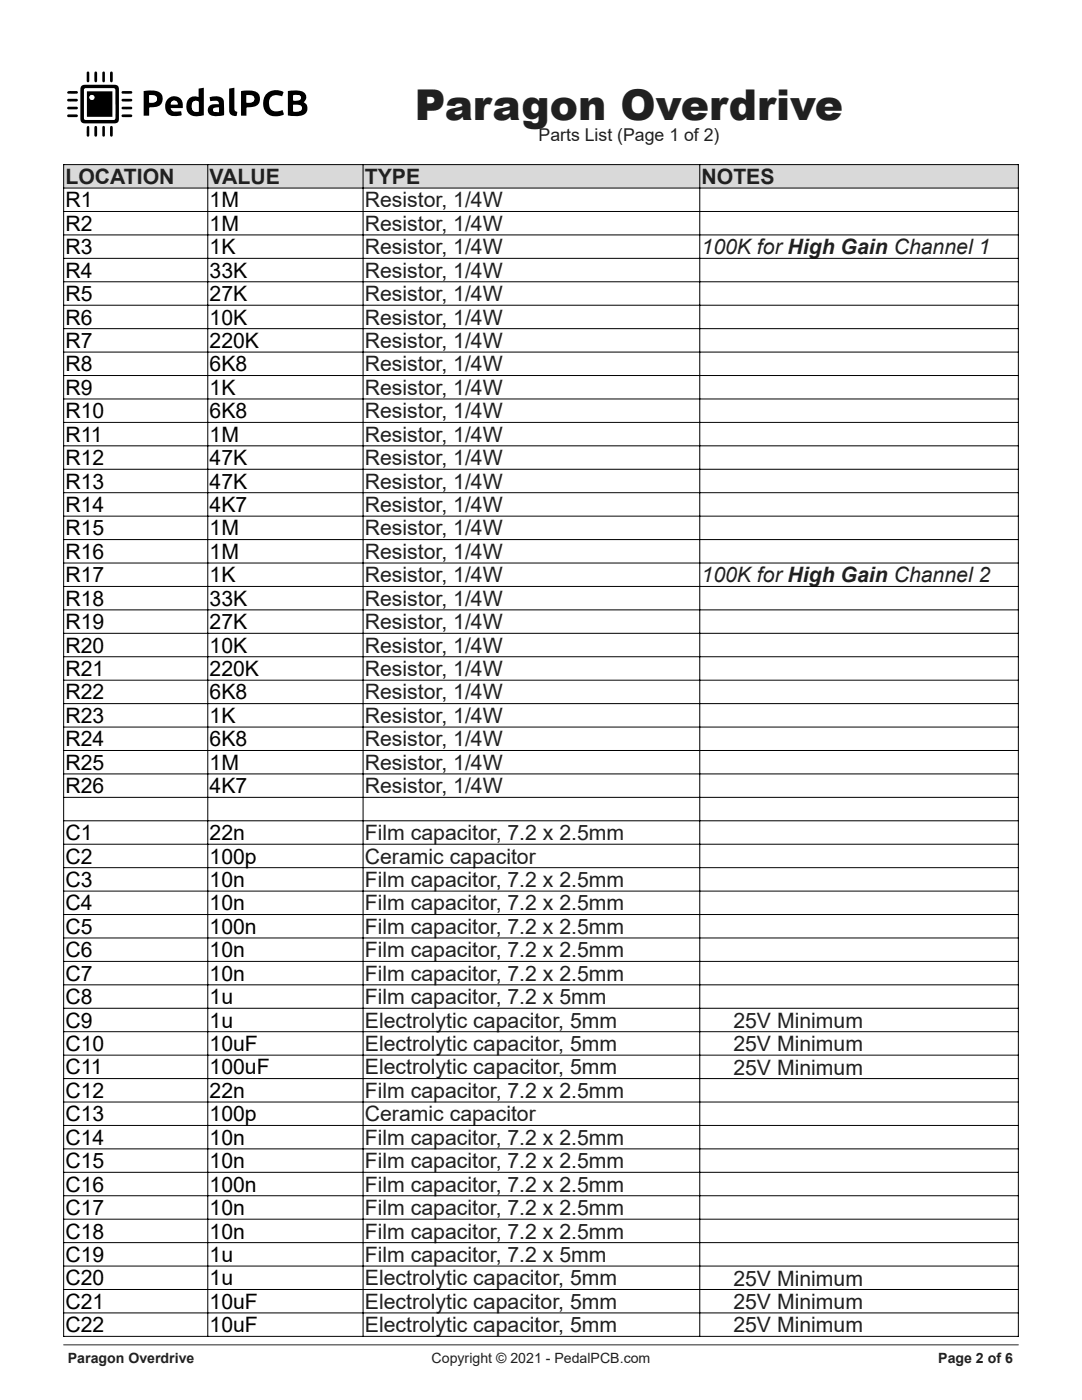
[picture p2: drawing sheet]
<svg xmlns="http://www.w3.org/2000/svg" width="216mm" height="279mm" viewBox="0 0 216 279" stroke-linecap="round" stroke-linejoin="round" font-family="sans-serif">
<path d="M12.7 268.4h190.5" fill="none" stroke="#231f20" stroke-width=".2"/>
<path d="M12.7 12.7v16.4h49.3v-16.4zM16.3 17.1a3.5 3.5 0 0 0-.3 2.2v3a3.4 3.4 0 0 0 .3 2.1 3.5 3.5 0 0 0 2.1 .2h3a3.5 3.5 0 0 0 2.1-.2l.2-.7v-5.4a.99 .99 0 0 0-.9-1.4h-4.4a3.5 3.5 0 0 0-2.1 .2zM57.4 18.2v4.8l1.6 .2a1.84 1.84 0 0 0 2.3-1.7 1.09 1.09 0 0 0-.7-1.1 1.31 1.31 0 0 0 .4-1.5 1.31 1.31 0 0 0-1.4-.8zM39.6 17.7v1.7a1.77 1.77 0 0 0-1.9 .3 1.77 1.77 0 0 0-.5 1.8 1.92 1.92 0 0 0 2.5 1.7l1-.2v-5.5zM28.7 18.2v4.9h1.1v-1.6l.2-.1a1.92 1.92 0 0 0 2.5-1.9 1.67 1.67 0 0 0-1.9-1.4zM48.1 18.2v4.9h1.1v-1.6a4.5 4.5 0 0 0 2.2-.6 1.7 1.7 0 0 0 .3-2 1.7 1.7 0 0 0-1.8-.8zM53.1 18.8a2.66 2.66 0 0 0-.3 3.2 2.66 2.66 0 0 0 3 1.2l.9-.4-.3-.8a1.79 1.79 0 0 1-2.6-.6l-.1-.3a1.58 1.58 0 0 1 .5-1.8 1.58 1.58 0 0 1 1.8-.1h.3l.3-.8a2.76 2.76 0 0 0-3.5 .4zM33.6 19.7a2.03 2.03 0 0 0-.4 2.5 2.03 2.03 0 0 0 2.4 .9l.6-.1-.1-.8-.9 .1a.86 .86 0 0 1-1.1-.7h2.4a1.78 1.78 0 0 0-.7-2.1 1.78 1.78 0 0 0-2.2 .2zM41.8 19.4l.2 .8 .8-.1a.64 .64 0 0 1 .9 .7 1.94 1.94 0 0 0-2.2 .8 1.21 1.21 0 0 0 1.4 1.6l1.8-.2v-2.2a1.44 1.44 0 0 0-2-1.6zM45.7 17.7v3.8a1.19 1.19 0 0 0 .3 1.3 1.19 1.19 0 0 0 1.2 .3l.2-.8a.59 .59 0 0 1-.6-.7v-4.1zM13.4 19.8v.3l.3 .2h1.5l.3-.3-.3-.3zM24.3 19.8v.3l.3 .2h1.5l.3-.3-.3-.3zM13.4 23v.3l.3 .1h1.5l.3-.3-.3-.3zM24.3 22.9v.4l.3 .1h1.5l.3-.3-.3-.3zM18.9 25.2l-.1 1.8 .3 .3 .2-.1 .1-.2v-1.5l-.1-.3zM18.9 14.3l-.1 1.8 .3 .3 .3-.3v-1.5l-.1-.3zM24.3 18.3v.3l.2 .1h1.6l.3-.3-.3-.2zM24.3 21.4v.3l.2 .1h1.6l.3-.3-.3-.2zM22.1 14.3l-.1 1.8 .2 .3 .3-.3v-1.5l-.1-.3zM22.1 25.2l-.1 1.8 .2 .3 .3-.3v-1.6l-.1-.2zM13.4 21.4v.3l.3 .1h1.5l.3-.2-.3-.3zM13.5 18.3l-.1 .3 .3 .1h1.5l.3-.3-.3-.2zM20.5 14.3l-.1 1.8 .3 .3 .2-.3v-1.5l-.1-.3zM17.4 25.2l-.1 1.8 .3 .3 .2-.3v-1.6l-.1-.2zM17.4 14.3l-.1 1.8 .3 .3 .2-.3v-1.5l-.1-.3zM20.5 25.2l-.1 1.8 .3 .3 .2-.3v-1.6l-.1-.2z" fill-rule="evenodd" fill="#fff"/>
<g fill="#000">
<path d="M13.5 18.3l1.7-.1 .3 .2-.3 .3h-1.5l-.3-.1z" fill-rule="evenodd"/>
<path d="M17.4 14.3h.3l.1 .3v1.5l-.2 .3-.3-.3z" fill-rule="evenodd"/>
<path d="M18.9 14.3h.4l.1 .3v1.5l-.3 .3-.3-.3z" fill-rule="evenodd"/>
<path d="M20.5 14.3h.3l.1 .3v1.5l-.2 .3-.3-.3z" fill-rule="evenodd"/>
<path d="M22.1 14.3h.3l.1 .3v1.5l-.3 .3-.2-.3z" fill-rule="evenodd"/>
<path d="M24.3 19.8l1.8-.1 .3 .3-.3 .3h-1.5l-.3-.2z" fill-rule="evenodd"/>
<path d="M24.3 18.3l1.8-.1 .3 .2-.3 .3h-1.6l-.2-.1z" fill-rule="evenodd"/>
<path d="M28.7 18.2l.2-.1a5.1 5.1 0 0 1 3 .4 1.71 1.71 0 0 1 .4 2 1.71 1.71 0 0 1-2 .9l-.5 .1v1.6h-1.1zM29.8 19v1.5a1.44 1.44 0 0 0 1.5-.5 .77 .77 0 0 0-.2-.8 .77 .77 0 0 0-.8-.2z" fill-rule="evenodd"/>
<path d="M39.6 17.7l1.1-.2v5.5a2.72 2.72 0 0 1-3.3-.7 2.21 2.21 0 0 1 1-3l1.2 .1zM38.5 20.3a1.19 1.19 0 0 0 .6 2h.5v-2a.78 .78 0 0 0-1.1 0z" fill-rule="evenodd"/>
<path d="M45.7 17.7l1.1-.2v4.1a.59 .59 0 0 0 .6 .7l-.2 .8a1.19 1.19 0 0 1-1.2-.3 1.19 1.19 0 0 1-.3-1.3z" fill-rule="evenodd"/>
<path d="M48.1 18.2l.2-.1a4.9 4.9 0 0 1 3.2 .5 1.7 1.7 0 0 1 .2 2 1.7 1.7 0 0 1-1.8 .8l-.7 .1v1.6h-1.1zM49.2 19v1.5a1.06 1.06 0 0 0 1.5-1 1.38 1.38 0 0 0-1.5-.5z" fill-rule="evenodd"/>
<path d="M57.4 18.2l1.7-.2a1.65 1.65 0 0 1 2 1.4l-.1 .4-.4 .6a1.41 1.41 0 0 1 .7 1.6 1.41 1.41 0 0 1-1.3 1.1l-1 .1-1.6-.2zM58.5 20.9v1.3l.7 .1a.74 .74 0 0 0 .9-.3 .74 .74 0 0 0 0-.9l-.6-.2zM58.6 19l-.1 .9a1.42 1.42 0 0 0 1.5-.2 .67 .67 0 0 0-.2-.7 .67 .67 0 0 0-.7-.1z" fill-rule="evenodd"/>
<path d="M13.4 21.4l1.8-.1 .3 .3-.3 .2h-1.5l-.3-.1z" fill-rule="evenodd"/>
<path d="M13.4 23l1.8-.2 .3 .3-.3 .3h-1.5l-.3-.1z" fill-rule="evenodd"/>
<path d="M13.4 19.8l1.8-.1 .3 .3-.3 .3h-1.5l-.3-.2z" fill-rule="evenodd"/>
<path d="M17.4 25.2h.3l.1 .2v1.6l-.2 .3-.3-.3z" fill-rule="evenodd"/>
<path d="M18.9 25.2h.4l.1 .3v1.5l-.1 .2-.2 .1-.3-.3z" fill-rule="evenodd"/>
<path d="M20.5 25.2h.3l.1 .2v1.6l-.2 .3-.3-.3z" fill-rule="evenodd"/>
<path d="M22.1 25.2h.3l.1 .2v1.6l-.3 .3-.2-.3z" fill-rule="evenodd"/>
<path d="M16.3 17.1a3.5 3.5 0 0 1 2.1-.2h3a3.6 3.6 0 0 1 2.1 .2l.2 .7v5.4a.99 .99 0 0 1-.9 1.4h-4.4a3.5 3.5 0 0 1-2.1-.2 3.4 3.4 0 0 1-.3-2.1v-3a3.5 3.5 0 0 1 .3-2.2zM16.9 17.7l-.1 .3v5.8l.4 .1h5.6l.2-.3v-5.8l-.4-.2z" fill-rule="evenodd"/>
<path d="M24.3 21.4l1.8-.1 .3 .2-.3 .3h-1.6l-.2-.1z" fill-rule="evenodd"/>
<path d="M24.3 22.9l1.8-.1 .3 .3-.3 .3h-1.5l-.3-.1z" fill-rule="evenodd"/>
<path d="M33.6 19.7a1.78 1.78 0 0 1 2.2-.2 1.78 1.78 0 0 1 .7 2.1h-2.4a1 1 0 0 0 1.4 .7l.6-.1 .1 .7a2.8 2.8 0 0 1-2.8-.3 2.32 2.32 0 0 1 .2-2.9zM34.2 20.3l-.1 .5h1.4a.7 .7 0 0 0-.5-.7 .7 .7 0 0 0-.8 .2z" fill-rule="evenodd"/>
<path d="M41.8 19.4a2.18 2.18 0 0 1 2.8 .6l.1 3a3.7 3.7 0 0 1-2.9-.2 1.24 1.24 0 0 1-.1-1.5 1.24 1.24 0 0 1 1.4-.5h.6a.74 .74 0 0 0-.4-.7 .74 .74 0 0 0-.8 0l-.5 .1zM42.6 21.6l-.1 .1a.41 .41 0 0 0 .3 .6l.9 .1v-.9z" fill-rule="evenodd"/>
<path d="M53.1 18.8a2.76 2.76 0 0 1 3.5-.4l-.3 .8h-.3a1.67 1.67 0 0 0-2.3 .7 1.67 1.67 0 0 0 .9 2.3h.7l1.1-.2 .3 .8a2.7 2.7 0 0 1-4.1-1.5v-1.3z" fill-rule="evenodd"/>
</g>
<g fill="#fff">
<path d="M16.9 17.7l5.7-.1 .4 .2v5.8l-.2 .3h-5.6l-.4-.1v-5.8zM17.3 18.2v5.1h5.1v-5.1z" fill-rule="evenodd"/>
<path d="M58.5 20.9h.7a.74 .74 0 0 1 .8 .2 .74 .74 0 0 1 .1 .9l-.5 .2h-1.1z" fill-rule="evenodd"/>
<path d="M58.6 19l.5-.1a.64 .64 0 0 1 .7 .2 .64 .64 0 0 1 .1 .8l-1.4 .1z" fill-rule="evenodd"/>
<path d="M38.5 20.3a.72 .72 0 0 1 1.1 .1v1.9a1.03 1.03 0 0 1-1.1-.2 1.03 1.03 0 0 1-.2-1.1z" fill-rule="evenodd"/>
<path d="M29.8 19h.5a.78 .78 0 0 1 1 .8 .78 .78 0 0 1-1.1 .7h-.4z" fill-rule="evenodd"/>
<path d="M49.2 19h.5a.79 .79 0 0 1 1 .8 .79 .79 0 0 1-1 .7h-.5z" fill-rule="evenodd"/>
<path d="M34.2 20.3a.7 .7 0 0 1 .8-.2 .7 .7 0 0 1 .5 .7h-1.4z" fill-rule="evenodd"/>
<path d="M42.6 21.6l1.1-.1v.9l-.9-.1a.42 .42 0 0 1-.3-.3 .42 .42 0 0 1 .1-.4z" fill-rule="evenodd"/>
</g>
<path d="M17.3 18.2v5.1h5.1v-5.1zM17.9 19.4a.49 .49 0 0 0 .9 0 .49 .49 0 0 0-.9 0z" fill-rule="evenodd" fill="#000"/>
<circle cx="18.3" cy="19.4" r=".49" fill="#fff"/>
<path d="M12.7 32.9h190.5v4.6h-190.5z" fill-rule="evenodd" fill="#d9d9d9"/>
<g fill="none" stroke="#000" stroke-width=".2">
<path d="M12.7 32.8v234M12.7 32.9h190.5M12.7 37.5h190.5M41.5 32.9v233.8M72.4 32.9v233.8M139.6 32.9v233.8M203.2 32.8v234M12.7 42.2h190.5M12.7 46.9h190.5M12.7 51.6h190.5M12.7 56.2h190.5M12.7 60.9h190.5"/>
<path d="M12.7 65.6h190.5M12.7 70.3h190.5M12.7 74.9h190.5M12.7 79.6h190.5M12.7 84.3h190.5M12.7 89h190.5M12.7 93.7h190.5M12.7 98.3h190.5M12.7 103h190.5M12.7 107.7h190.5M12.7 112.4h190.5M12.7 117h190.5"/>
<path d="M12.7 121.7h190.5M12.7 126.4h190.5M12.7 131.1h190.5M12.7 135.7h190.5M12.7 140.4h190.5M12.7 145.1h190.5M12.7 149.8h190.5M12.7 154.5h190.5M12.7 159.1h190.5M12.7 163.8h190.5M12.7 168.5h190.5M12.7 173.2h190.5"/>
<path d="M12.7 177.8h190.5M12.7 182.5h190.5M12.7 187.2h190.5M12.7 191.9h190.5M12.7 196.5h190.5M12.7 201.2h190.5M12.7 205.9h190.5M12.7 210.6h190.5M12.7 215.3h190.5M12.7 219.9h190.5M12.7 224.6h190.5M12.7 229.3h190.5"/>
<path d="M12.7 234h190.5M12.7 238.6h190.5M12.7 243.3h190.5M12.7 248h190.5M12.7 252.7h190.5M12.7 257.3h190.5M12.7 262h190.5M12.7 266.7h190.5"/>
</g>
<text font-size="8.5" fill="#231f20" x="82.8" y="23.9">Paragon Overdrive</text>
<g font-size="4.2" fill="#231f20">
<text x="13.1" y="36.7">LOCATION</text>
<text x="41.8" y="36.7">VALUE</text>
<text x="72.8" y="36.7">TYPE</text>
<text x="72.8" y="41.4">Resistor, 1/4W</text>
<text x="140" y="36.7">NOTES</text>
<text x="72.8" y="46.1">Resistor, 1/4W</text>
<text x="72.8" y="50.7">Resistor, 1/4W</text>
<text x="140" y="50.7">100K for High Gain Channel 1</text>
<text x="72.8" y="55.4">Resistor, 1/4W</text>
<text x="72.8" y="60.1">Resistor, 1/4W</text>
<text x="72.8" y="64.8">Resistor, 1/4W</text>
<text x="72.8" y="69.4">Resistor, 1/4W</text>
<text x="72.8" y="74.1">Resistor, 1/4W</text>
<text x="72.8" y="78.8">Resistor, 1/4W</text>
<text x="72.8" y="83.5">Resistor, 1/4W</text>
<text x="72.8" y="88.2">Resistor, 1/4W</text>
<text x="72.8" y="92.8">Resistor, 1/4W</text>
<text x="72.8" y="97.5">Resistor, 1/4W</text>
<text x="72.8" y="102.2">Resistor, 1/4W</text>
<text x="72.8" y="106.9">Resistor, 1/4W</text>
<text x="72.8" y="111.5">Resistor, 1/4W</text>
<text x="72.8" y="116.2">Resistor, 1/4W</text>
<text x="140" y="116.2">100K for High Gain Channel 2</text>
<text x="72.8" y="120.9">Resistor, 1/4W</text>
<text x="72.8" y="125.6">Resistor, 1/4W</text>
<text x="72.8" y="130.2">Resistor, 1/4W</text>
<text x="72.8" y="134.9">Resistor, 1/4W</text>
<text x="72.8" y="139.6">Resistor, 1/4W</text>
<text x="72.8" y="144.3">Resistor, 1/4W</text>
<text x="72.8" y="149">Resistor, 1/4W</text>
<text x="72.8" y="153.6">Resistor, 1/4W</text>
<text x="72.8" y="158.3">Resistor, 1/4W</text>
<text x="72.8" y="167.7">Film capacitor, 7.2 x 2.5mm</text>
<text x="72.8" y="172.3">Ceramic capacitor</text>
<text x="72.8" y="177">Film capacitor, 7.2 x 2.5mm</text>
<text x="72.8" y="181.7">Film capacitor, 7.2 x 2.5mm</text>
<text x="72.8" y="186.4">Film capacitor, 7.2 x 2.5mm</text>
<text x="72.8" y="191">Film capacitor, 7.2 x 2.5mm</text>
<text x="72.8" y="195.7">Film capacitor, 7.2 x 2.5mm</text>
<text x="72.8" y="200.4">Film capacitor, 7.2 x 5mm</text>
<text x="72.8" y="205.1">Electrolytic capacitor, 5mm</text>
<text x="72.8" y="209.8">Electrolytic capacitor, 5mm</text>
<text x="146.3" y="205.1">25V Minimum</text>
<text x="146.3" y="209.8">25V Minimum</text>
<text x="72.8" y="214.4">Electrolytic capacitor, 5mm</text>
<text x="146.3" y="214.5">25V Minimum</text>
<text x="72.8" y="219.1">Film capacitor, 7.2 x 2.5mm</text>
<text x="72.8" y="223.8">Ceramic capacitor</text>
<text x="72.8" y="228.5">Film capacitor, 7.2 x 2.5mm</text>
<text x="72.8" y="233.1">Film capacitor, 7.2 x 2.5mm</text>
<text x="72.8" y="237.8">Film capacitor, 7.2 x 2.5mm</text>
<text x="72.8" y="242.5">Film capacitor, 7.2 x 2.5mm</text>
<text x="72.8" y="247.2">Film capacitor, 7.2 x 2.5mm</text>
<text x="72.8" y="251.8">Film capacitor, 7.2 x 5mm</text>
<text x="72.8" y="256.5">Electrolytic capacitor, 5mm</text>
<text x="146.3" y="256.6">25V Minimum</text>
<text x="72.8" y="261.2">Electrolytic capacitor, 5mm</text>
<text x="146.3" y="261.2">25V Minimum</text>
<text x="72.8" y="265.9">Electrolytic capacitor, 5mm</text>
<text x="146.3" y="265.9">25V Minimum</text>
</g>
<g font-size="4.2">
<text x="13.1" y="41.4">R1</text>
<text x="41.8" y="41.4">1M</text>
<text x="13.1" y="46.1">R2</text>
<text x="41.8" y="46.1">1M</text>
<text x="13.1" y="50.7">R3</text>
<text x="41.8" y="50.7">1K</text>
<text x="13.1" y="55.4">R4</text>
<text x="41.8" y="55.4">33K</text>
<text x="13.1" y="60.1">R5</text>
<text x="13.1" y="64.8">R6</text>
<text x="41.8" y="60.1">27K</text>
<text x="41.8" y="64.8">10K</text>
<text x="13.1" y="69.4">R7</text>
<text x="41.8" y="69.4">220K</text>
<text x="13.1" y="74.1">R8</text>
<text x="41.8" y="74.1">6K8</text>
<text x="13.1" y="78.8">R9</text>
<text x="13.1" y="83.5">R10</text>
<text x="41.8" y="78.8">1K</text>
<text x="41.8" y="83.5">6K8</text>
<text x="13.1" y="88.2">R11</text>
<text x="41.8" y="88.2">1M</text>
<text x="13.1" y="92.8">R12</text>
<text x="41.8" y="92.8">47K</text>
<text x="13.1" y="97.5">R13</text>
<text x="41.8" y="97.5">47K</text>
<text x="13.1" y="102.2">R14</text>
<text x="13.1" y="106.9">R15</text>
<text x="41.8" y="102.2">4K7</text>
<text x="41.8" y="106.9">1M</text>
<text x="13.1" y="111.5">R16</text>
<text x="41.8" y="111.5">1M</text>
<text x="13.1" y="116.2">R17</text>
<text x="41.8" y="116.2">1K</text>
<text x="13.1" y="120.9">R18</text>
<text x="13.1" y="125.6">R19</text>
<text x="41.8" y="120.9">33K</text>
<text x="41.8" y="125.6">27K</text>
<text x="13.1" y="130.2">R20</text>
<text x="41.8" y="130.2">10K</text>
<text x="13.1" y="134.9">R21</text>
<text x="41.8" y="134.9">220K</text>
<text x="13.1" y="139.6">R22</text>
<text x="41.8" y="139.6">6K8</text>
<text x="13.1" y="144.3">R23</text>
<text x="13.1" y="149">R24</text>
<text x="41.8" y="144.3">1K</text>
<text x="41.8" y="149">6K8</text>
<text x="13.1" y="153.6">R25</text>
<text x="41.8" y="153.6">1M</text>
<text x="13.1" y="158.3">R26</text>
<text x="41.8" y="158.3">4K7</text>
<text x="13.1" y="167.7">C1</text>
<text x="41.8" y="167.7">22n</text>
<text x="13.1" y="172.3">C2</text>
<text x="41.8" y="172.3">100p</text>
<text x="13.1" y="177">C3</text>
<text x="41.8" y="177">10n</text>
<text x="13.1" y="181.7">C4</text>
<text x="41.8" y="181.7">10n</text>
<text x="13.1" y="186.4">C5</text>
<text x="13.1" y="191">C6</text>
<text x="41.8" y="186.4">100n</text>
<text x="41.8" y="191">10n</text>
<text x="13.1" y="195.7">C7</text>
<text x="41.8" y="195.7">10n</text>
<text x="13.1" y="200.4">C8</text>
<text x="41.8" y="200.4">1u</text>
<text x="13.1" y="205.1">C9</text>
<text x="13.1" y="209.8">C10</text>
<text x="41.8" y="205.1">1u</text>
<text x="41.8" y="209.8">10uF</text>
<text x="13.1" y="214.4">C11</text>
<text x="41.8" y="214.4">100uF</text>
<text x="13.1" y="219.1">C12</text>
<text x="41.8" y="219.1">22n</text>
<text x="13.1" y="223.8">C13</text>
<text x="41.8" y="223.8">100p</text>
<text x="13.1" y="228.5">C14</text>
<text x="13.1" y="233.1">C15</text>
<text x="41.8" y="228.5">10n</text>
<text x="41.8" y="233.1">10n</text>
<text x="13.1" y="237.8">C16</text>
<text x="41.8" y="237.8">100n</text>
<text x="13.1" y="242.5">C17</text>
<text x="41.8" y="242.5">10n</text>
<text x="13.1" y="247.2">C18</text>
<text x="13.1" y="251.8">C19</text>
<text x="41.8" y="247.2">10n</text>
<text x="41.8" y="251.8">1u</text>
<text x="13.1" y="256.5">C20</text>
<text x="41.8" y="256.5">1u</text>
<text x="13.1" y="261.2">C21</text>
<text x="41.8" y="261.2">10uF</text>
<text x="13.1" y="265.9">C22</text>
<text x="41.8" y="265.9">10uF</text>
</g>
<text font-size="3.5" fill="#231f20" x="107.5" y="28.2">Parts List (Page 1 of 2)</text>
<g font-size="2.8" fill="#231f20">
<text x="13.5" y="272">Paragon Overdrive</text>
<text x="86.1" y="272">Copyright © 2021 - PedalPCB.com</text>
<text x="187.2" y="272">Page 2 of 6</text>
</g>
</svg>
